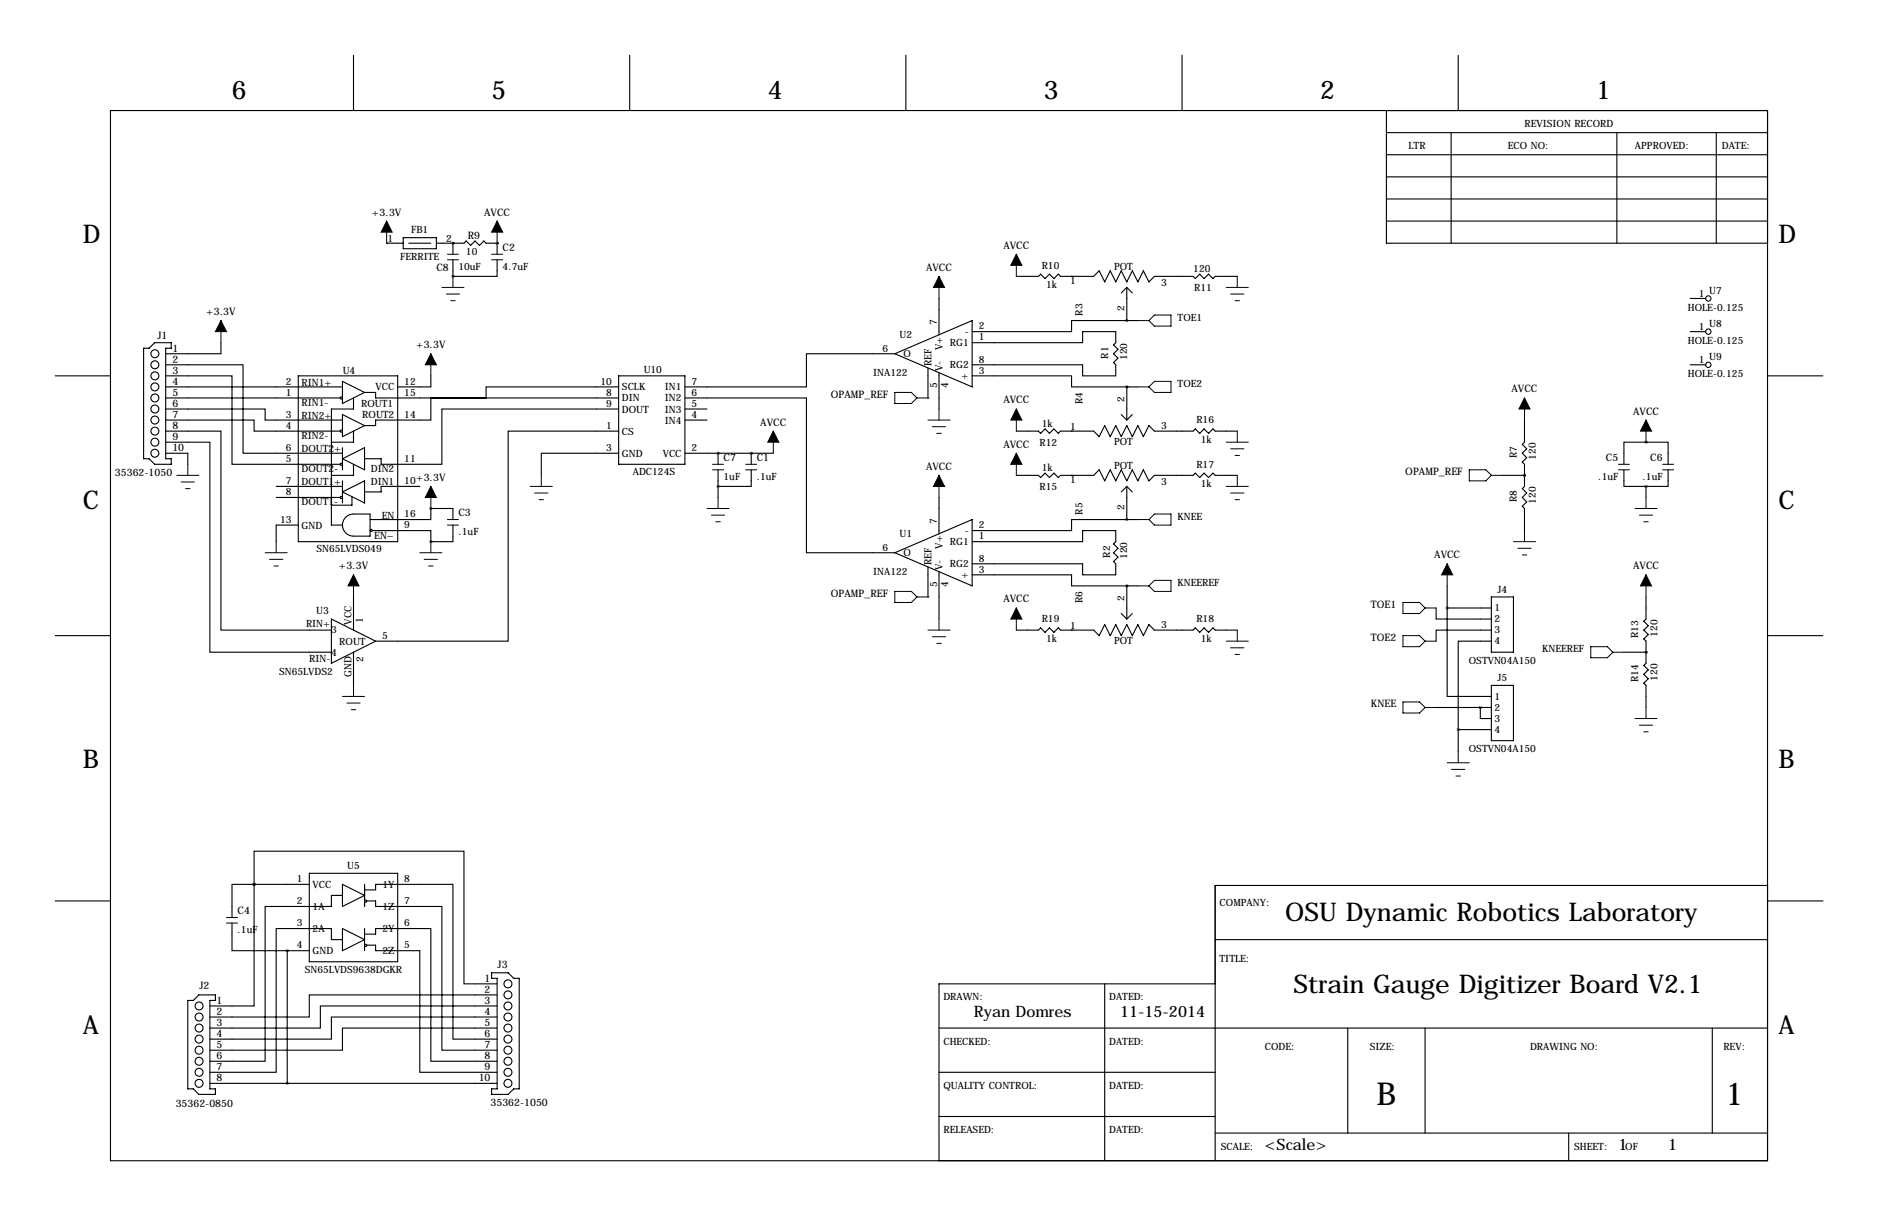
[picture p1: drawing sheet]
<svg xmlns="http://www.w3.org/2000/svg" width="432mm" height="279mm" viewBox="0 0 432 279" stroke-linecap="round" stroke-linejoin="round" font-family="sans-serif">
<g fill="none" stroke="#000" stroke-width=".25">
<path d="M81.3 12.7v12.7M144.8 12.7v12.7M208.3 12.7v12.7M271.8 12.7v12.7M335.3 12.7v12.7M25.4 25.4h381v241.3h-381zM318.8 30.5h87.6M318.8 35.6h87.6M318.8 25.4v30.5h87.6M333.7 30.5v25.4M371.8 30.5v25.4M394.6 30.5v25.4"/>
<path d="M88.9 55.9h.1M88.9 55.9h3.8M92.7 54.6h7.6v2.6h-7.6zM94 55.9h5.1M100.3 55.9h6.4l.5-.5 1 1 1-1 1 1 1.1-1 .5 .5h2.5M104.1 55.9h.1M104.1 55.9v2.5M104.1 59.7v3.8M114.3 55.9h.1M114.3 59.7v3.8h-10.2M114.3 55.9v2.5M318.8 45.7h87.6"/>
<path d="M318.8 50.8h87.6M318.8 40.6h87.6M50.8 78.7v2.6h-12.7M104.1 63.5h.1M215.9 68.6v8.4M223.5 78.7h25.4v-2.5h7.6v2.5l-.5 .5 1 1.1-1 1 1 1-1 1 .5 .5v2.6h-7.6v-2.6h-25.4M233.7 63.5h5.1l.5-.5 1 1 1-1 1 1 1-1 .5 .5h7.7l1.2-1.3 1.3 2.6 1.3-2.6 1.2 2.6 1.3-2.6 1.3 2.6 1.2-2.6 1.3 2.6 1.3-2.6 1.3 2.6 1.2-1.3h8.9l.5 .5 1-1 1.1 1 1-1 1 1 .5-.5h5.1M246.4 63.5h.1M259.1 73.7h-12.7v2.5h-22.9M259.1 73.7h.1M259.1 66v7.7M259.1 66l1.2 1.3"/>
<path d="M259.1 66l-1.3 1.3M259.1 73.7h2.5M388.6 76.2h3.6M388.6 68.6h3.6M12.7 86.4h12.7M33 80h1.3l1.3-1.3h3.8v1.3h-1.3v25.4h1.3v1.3h-3.8l-1.3-1.3h-1.3zM38.1 83.8h17.8v20.3h22.8M38.1 86.4h15.2v20.3h24.9M38.1 94h22.9v2.5h17.7M38.1 96.5h20.3v2.6h19.8M38.1 99.1h12.7v45.7h25.4M38.1 88.9h40.6"/>
<path d="M38.1 91.4h40.1M68.6 86.4h22.8v38.1h-22.8zM78.7 87.6l5.1 2.6-5.1 2.5zM78.7 95.2l5.1 2.6-5.1 2.5zM81.3 91.4v2.6h-5.1v26.7h2.5M81.3 99.1v2.5h-5.1M99.1 86.4v2.5h-7.7M142.2 88.9h-30.4v2.5h-25.4v-1.2h-2.6M142.2 91.4h-43.1v5.1h-12.7v1.3h-2.6M142.2 94h-40.6v12.7h-14v-1.3h-3.8M142.2 99.1h-25.4v48.2h-30.4M142.2 86.4h15.3v20.3h-15.3z"/>
<path d="M157.5 91.4h27.9v35.6h20.3M157.5 96.5h5.1M157.5 94h5.1M205.7 81.3h-20.3v7.6h-27.9M205.7 81.3l17.8-7.6v15.2zM213.4 91.4h.1M213.4 84.6v6.8M215.9 85.6v8.4M223.5 86.4h22.9v2.5h12.7M233.7 99.1h5.1l.5 .5 1-1 1 1 1-1 1 1 .5-.5h7.7l1.2 1.2 1.3-2.5 1.3 2.5 1.2-2.5 1.3 2.5 1.3-2.5 1.2 2.5 1.3-2.5 1.3 2.5 1.3-2.5 1.2 1.3h8.9l.5-.5 1 1 1.1-1 1 1 1-1 .5 .5h5.1M246.4 99.1h.1M257.8 95.2l1.3 1.3"/>
<path d="M259.1 88.9h.1M259.1 88.9h2.5M259.1 88.9v7.6M260.3 95.2l-1.2 1.3M350.5 96.5v5.1l-.5 .5 1 1-1 1 1 1.1-1 1 .5 .5v5.1l-.5 .5 1 1-1 1 1 1-1 1 .5 .5v5.1M388.6 83.8h3.6M406.4 86.4h12.7M38.1 101.6h10.2v48.3h27.9M38.1 104.1h5.1v2.6M63.5 111.8h15.2M63.5 114.3h14.7M78.7 102.9v5"/>
<path d="M78.7 110.5v5.1M78.7 105.4l5.1-2.5v5zM78.7 113l5.1-2.5v5.1zM79.7 118.7l1-.5 .6-.1h3.8v5.1h-3.8a2.54 2.54 0 0 1-2.4-1.7 2.54 2.54 0 0 1 .8-2.8zM80.9 114.1v2h-4.6M81.3 106.7v2.5h-5.1M96.5 111.8h-8.9v1.2h-3.8M99.1 116.8v2.6h-14M99.1 116.8h.1M99.1 116.8h5v2.6M142.2 104.1h-17.7v5.1M157.5 104.1h20.3"/>
<path d="M165.1 104.1h.1M165.1 104.1v2.6M165.1 107.9v6.4M172.7 107.9v3.9h-7.6M172.7 104.1h.1M172.7 104.1v2.6M215.9 114.3v8.4M233.7 109.2h5.1l.5 .5 1-1 1 1 1-1 1 1 .5-.5h7.7l1.2-1.3 1.3 2.6 1.3-2.6 1.2 2.6 1.3-2.6 1.3 2.6 1.2-2.6 1.3 2.6 1.3-2.6 1.3 2.6 1.2-1.3h8.9l.5-.5 1 1 1.1-1 1 1 1-1 .5 .5h5.1M246.4 109.2h.1M259.1 119.4h-12.7v2.5h-22.9M259.1 119.4h.1M259.1 119.4h2.5"/>
<path d="M259.1 111.8v7.6M259.1 111.8l1.2 1.2M259.1 111.8l-1.3 1.2M345.4 109.2h5.1M350.5 109.2h.1M373.4 107.9v3.9h5.1M378.5 101.6h-5.1v5.1M378.5 101.6h.1M378.5 101.6h5v5.1M378.5 111.8v2.5M383.5 107.9v3.9h-5M68.6 120.7h-5.1v3.8"/>
<path d="M81.3 137.2v7.6M85.6 121.9h13.5v2.6M99.1 124.5h.1M104.1 120.7v3.8h-5M205.7 127l17.8-7.6v15.2zM213.4 137.2h.1M213.4 130.3v6.9M215.9 131.3v10.9M223.5 124.5h25.4v-2.6h7.6v2.6l-.5 .5 1 1-1 1 1 1-1 1 .5 .5v2.6h-7.6v-2.6h-25.4M223.5 132.1h22.9v2.5h12.7M259.1 134.6h.1M259.1 134.6v7.6"/>
<path d="M259.1 134.6h2.5M330.2 139.7v2.5h12.7M332.7 139.7v20.3h10.2M332.7 139.7h10.2M332.7 134.6v5.1M342.9 137.2h5.1v12.7h-5.1zM378.5 137.2v5l-.5 .5 1 1.1-1 1 1 1-1 1 .5 .5v5.1l-.5 .5 1 1-1 1 1 1.1-1 1 .5 .5v5.1M12.7 146h12.7M76.2 142.2l10.2 5.1-10.2 5.1zM81.3 149.9v7.6M233.7 144.8h5.1l.5-.5 1 1 1-1 1 1 1-1 .5 .5h7.7l1.2 1.2 1.3-2.5 1.3 2.5 1.2-2.5 1.3 2.5 1.3-2.5 1.2 2.5 1.3-2.5 1.3 2.5 1.3-2.5 1.2 1.3h8.9l.5-.5 1 1 1.1-1 1 1 1-1 .5 .5h5.1M246.4 144.8h.1"/>
<path d="M257.8 141l1.3 1.2M260.3 141l-1.2 1.2M342.9 147.3h-7.6v20.3M342.9 144.8h-12.7v2.5M342.9 157.5h5.1v12.7h-5.1zM373.4 149.9h5.1M378.5 149.9h.1M406.4 146h12.7M330.2 162.6h12.7M335.3 167.6v5.1M335.3 167.6h7.6M340.4 162.6h.1"/>
<path d="M340.4 162.6v2.5h2.5M12.7 207h12.7M53.3 212.1v6.3h12.7M58.4 203.2v27.9h-10.1M58.4 203.2h.1M58.4 203.2v-7.6h48.3v30.5h7.6M58.4 203.2h-5.1v7.6M58.4 203.2h12.7M66 218.4h.1M66 218.4h5.1M66 218.4v30.5M71.1 200.7h20.3v20.3h-20.3z"/>
<path d="M78.7 205.7h-2.5v2.6h-15.2v35.5h-12.7M78.7 215.9h-2.5v-2.5h-12.7v33h-15.2M78.7 203.2l5.1 2.5-5.1 2.6zM78.7 213.4l5.1 2.5-5.1 2.5zM83.8 214.6h2.6v-1.2h12.7v30.4h15.2M83.8 204.5h2.6v-1.3h17.7v35.6h10.2M83.8 203.2v5.1M83.8 213.4v5M84.3 217.2h2.1v1.2h10.1v28h17.8M84.3 207h2.1v1.3h15.2v33h12.7M279.4 215.9h127M406.4 203.5h-127v63.2"/>
<path d="M406.5 207h12.7M43.2 229.9h1.2l1.3-1.3h3.8v1.3h-1.2v20.3h1.2v1.3h-3.8l-1.3-1.3h-1.2zM113 223.5h3.8l1.3 1.3h1.3v25.4h-1.3l-1.3 1.3h-3.8v-1.3h1.3v-25.4h-1.3zM114.3 228.6h-43.2v5.1h-22.8M114.3 231.1h-40.6v5.1h-25.4M114.3 233.7h-38.1v5.1h-27.9M114.3 236.2h-35.6v5.1h-30.4M215.9 236.2h190.5M254 226.1v40.6M279.4 226.1h-63.5v40.6M309.9 236.2v24.1M327.7 236.2v24.1"/>
<path d="M393.7 236.2v24.1M48.3 248.9h66M215.9 246.4h63.5M215.9 256.5h63.5M279.4 260.3h127M360.7 260.3v6.4"/>
<circle cx="392.8" cy="76.2" r=".61"/>
<circle cx="392.8" cy="68.6" r=".61"/>
<circle cx="35.6" cy="91.4" r=".91"/>
<circle cx="35.6" cy="81.3" r=".91"/>
<circle cx="35.6" cy="94" r=".91"/>
<circle cx="35.6" cy="96.5" r=".91"/>
<circle cx="35.6" cy="83.8" r=".91"/>
<circle cx="35.6" cy="86.4" r=".91"/>
<circle cx="35.6" cy="88.9" r=".91"/>
<circle cx="35.6" cy="99.1" r=".91"/>
<circle cx="78.5" cy="91.4" r=".25"/>
<circle cx="78.5" cy="99.1" r=".25"/>
<circle cx="392.8" cy="83.8" r=".61"/>
<circle cx="35.6" cy="101.6" r=".91"/>
<circle cx="35.6" cy="104.1" r=".91"/>
<circle cx="78.5" cy="106.7" r=".25"/>
<circle cx="78.5" cy="114.3" r=".25"/>
<circle cx="85.3" cy="121.9" r=".25"/>
<circle cx="84.1" cy="217.2" r=".25"/>
<circle cx="84.1" cy="207.1" r=".25"/>
<circle cx="45.8" cy="231.1" r=".91"/>
<circle cx="45.8" cy="238.8" r=".91"/>
<circle cx="45.8" cy="233.7" r=".91"/>
<circle cx="45.8" cy="236.2" r=".91"/>
<circle cx="116.8" cy="226.1" r=".91"/>
<circle cx="116.8" cy="231.1" r=".91"/>
<circle cx="116.8" cy="238.8" r=".91"/>
<circle cx="116.8" cy="236.2" r=".91"/>
<circle cx="116.8" cy="233.7" r=".91"/>
<circle cx="116.8" cy="228.6" r=".91"/>
<circle cx="45.8" cy="241.3" r=".91"/>
<circle cx="45.8" cy="246.4" r=".91"/>
<circle cx="45.8" cy="248.9" r=".91"/>
<circle cx="45.8" cy="243.8" r=".91"/>
<circle cx="116.8" cy="241.3" r=".91"/>
<circle cx="116.8" cy="246.4" r=".91"/>
<circle cx="116.8" cy="248.9" r=".91"/>
<circle cx="116.8" cy="243.8" r=".91"/>
</g>
<g fill="none" stroke="#000" stroke-width=".23">
<path d="M88.9 50.8v5.1M102.9 58.4h2.5M102.9 59.7h2.5M113 58.4h2.6M113 59.7h2.6M114.3 50.8v5.1M233.7 58.4v5.1M50.8 73.7v5M101.6 66h5.1M102.6 67.6h3.1M103.6 69.1h1M104.1 63.5v2.5"/>
<path d="M215.9 63.5v5.1M261.6 73.7h2.6M264.2 73.7l1.2-1.3h3.8v2.5h-3.8zM281.9 66h5.1M283 67.6h3M284 69.1h1M284.5 63.5v2.5M99.1 81.3v5.1M177.8 99.1v5M205.7 90.2h3.8l1.3 1.2-1.3 1.3h-3.8zM210.8 91.4h2.6M213.4 96.5h5"/>
<path d="M214.4 98h3M215.4 99.6h1M215.9 94v2.5M233.7 94v5.1M261.6 88.9h2.6M264.2 88.9l1.2-1.3h3.8v2.6h-3.8zM284.5 99.1v2.5M350.5 91.4v5.1M378.5 96.5v5.1M40.6 109.2h5.1M41.7 110.7h3M42.7 112.3h1"/>
<path d="M43.2 106.7v2.5M99.1 111.8v5M102.9 119.4h2.5M121.9 111.8h5.1M122.9 113.3h3.1M124 114.8h1M124.5 109.2v2.6M162.6 116.8h5M163.6 118.4h3M163.8 106.7h2.6M163.8 107.9h2.6M164.6 119.9h1"/>
<path d="M165.1 114.3v2.5M171.4 106.7h2.6M171.4 107.9h2.6M215.9 109.2v5.1M233.7 104.1v5.1M261.6 119.4h2.6M264.2 119.4l1.2-1.3h3.8v2.6h-3.8zM281.9 111.8h5.1M281.9 101.6h5.1M283 113.3h3M283 103.1h3M284 114.8h1"/>
<path d="M284 104.6h1M284.5 109.2v2.6M337.8 107.9h3.8l1.3 1.3-1.3 1.3h-3.8zM342.9 109.2h2.5M372.1 106.7h2.5M372.1 107.9h2.5M375.9 116.8h5.1M376.9 118.4h3.1M378 119.9h1M378.5 114.3v2.5M382.3 106.7h2.5M382.3 107.9h2.5"/>
<path d="M61 127h5M62 128.5h3M63 130h1M63.5 124.5v2.5M81.3 132.1v5.1M96.5 127h5.1M97.5 128.5h3.1M98.6 130h1M99.1 124.5v2.5M102.9 120.7h2.5M205.7 135.9h3.8l1.3 1.3-1.3 1.2h-3.8zM210.8 137.2h2.6"/>
<path d="M233.7 139.7v5.1M261.6 134.6h2.6M264.2 134.6l1.2-1.3h3.8v2.6h-3.8zM322.6 138.4h3.8l1.3 1.3-1.3 1.3h-3.8zM327.7 139.7h2.5M332.7 129.5v5.1M348 124.5h5.1M349 126h3M350 127.5h1M350.5 121.9v2.6M378.5 132.1v5.1M81.3 157.5v2.5"/>
<path d="M213.4 144.8h5M214.4 146.3h3M215.4 147.8h1M215.9 142.2v2.6M281.9 147.3h5.1M283 148.8h3M284 150.4h1M284.5 144.8v2.5M322.6 146h3.8l1.3 1.3-1.3 1.3h-3.8zM327.7 147.3h2.5M365.8 148.6h3.8l1.2 1.3-1.2 1.2h-3.8zM370.8 149.9h2.6"/>
<path d="M78.7 160h5.1M79.8 161.5h3M80.8 163.1h1M322.6 161.3h3.8l1.3 1.3-1.3 1.2h-3.8zM327.7 162.6h2.5M332.7 175.3h5.1M333.8 176.8h3M334.8 178.3h1M335.3 172.7v2.6M375.9 165.1h5.1M376.9 166.6h3.1M378 168.1h1"/>
<path d="M378.5 162.6v2.5M52.1 210.8h2.5M52.1 212.1h2.5"/>
</g>
<g fill="#000" stroke="#000" stroke-width=".23">
<path d="M88.9 50.8l1.3 2.5h-2.6zM114.3 50.8l1.3 2.5h-2.6zM233.7 58.4l1.2 2.6h-2.5zM50.8 73.7l1.3 2.5h-2.6zM215.9 63.5l1.3 2.5h-2.6zM99.1 81.3l1.2 2.5h-2.5zM177.8 99.1l1.3 2.5h-2.6zM233.7 94l1.2 2.5h-2.5zM350.5 91.4l1.3 2.6h-2.6zM378.5 96.5l1.2 2.6h-2.5zM99.1 111.8l1.2 2.5h-2.5zM215.9 109.2l1.3 2.6h-2.6z"/>
<path d="M233.7 104.1l1.2 2.6h-2.5zM81.3 132.1l1.2 2.5h-2.5zM233.7 139.7l1.2 2.5h-2.5zM332.7 129.5l1.3 2.6h-2.5zM378.5 132.1l1.2 2.5h-2.5z"/>
</g>
<path d="M99 124.5a.05 .05 0 0 0 .1 0 .05 .05 0 0 0-.1 0zM99 116.8a.05 .05 0 0 0 .1 0 .05 .05 0 0 0-.1 0zM378.4 101.6a.05 .05 0 0 0 .1 0 .05 .05 0 0 0-.1 0zM378.4 111.8a.05 .05 0 0 0 .1 0 .05 .05 0 0 0-.1 0zM104.1 55.9a.05 .05 0 0 0 .1 0 .05 .05 0 0 0-.1 0zM104.1 63.5a.05 .05 0 0 0 .1 0 .05 .05 0 0 0-.1 0zM332.7 139.7a.05 .05 0 0 0 .1 0 .05 .05 0 0 0-.1 0zM66 248.9a.05 .05 0 0 0 .1 0 .05 .05 0 0 0-.1 0zM66 218.4a.05 .05 0 0 0 .1 0 .05 .05 0 0 0-.1 0zM378.4 149.9a.05 .05 0 0 0 .1 0 .05 .05 0 0 0-.1 0zM340.3 162.6a.05 .05 0 0 0 .1 0 .05 .05 0 0 0-.1 0z" fill="#000" stroke="#000" stroke-width=".63"/>
<g font-size="7.3">
<text x="316.5" y="254">B</text>
<text x="396.7" y="254">1</text>
</g>
<g font-size="5.9">
<text x="53.3" y="22.9">6</text>
<text x="113" y="22.9">5</text>
<text x="176.5" y="22.9">4</text>
<text x="240" y="22.9">3</text>
<text x="303.5" y="22.9">2</text>
<text x="367" y="22.9">1</text>
<text x="19" y="55.9">D</text>
<text x="408.9" y="55.9">D</text>
<text x="19" y="116.8">C</text>
<text x="408.9" y="116.8">C</text>
<text x="19" y="176.5">B</text>
<text x="408.9" y="176.5">B</text>
<text x="295.5" y="211.6">OSU Dynamic Robotics Laboratory</text>
<text x="297.4" y="228.1">Strain Gauge Digitizer Board V2.1</text>
<text x="19" y="237.5">A</text>
<text x="408.9" y="237.5">A</text>
</g>
<g font-size="3.6">
<text x="223.9" y="233.7">Ryan Domres</text>
<text x="257.6" y="233.7">11-15-2014</text>
<text x="290.8" y="264.2">&lt;Scale&gt;</text>
<text x="372.1" y="264.2">1</text>
<text x="383.5" y="264.2">1</text>
</g>
<g font-size="2.4">
<text x="85.5" y="49.5">+3.3V</text>
<text x="111.3" y="49.5">AVCC</text>
<text x="107.5" y="54.9">R9</text>
<text x="115.6" y="57.7">C2</text>
<text x="230.7" y="57.2">AVCC</text>
<text x="100.3" y="62.2">C8</text>
<text x="212.9" y="62.2">AVCC</text>
<text x="36.2" y="78">J1</text>
<text x="47.4" y="72.4">+3.3V</text>
<text x="39.6" y="80.8">1</text>
<text x="39.6" y="83.3">2</text>
<text x="95.7" y="80">+3.3V</text>
<text x="39.6" y="85.9">3</text>
<text x="39.6" y="88.4">4</text>
<text x="39.6" y="90.9">5</text>
<text x="39.6" y="93.5">6</text>
<text x="191" y="91.4">OPAMP_REF</text>
<text x="230.7" y="92.7">AVCC</text>
<text x="347.5" y="90.2">AVCC</text>
<text x="375.5" y="95.2">AVCC</text>
<text x="39.6" y="96">7</text>
<text x="39.6" y="98.6">8</text>
<text x="39.6" y="101.1">9</text>
<text x="174.8" y="97.8">AVCC</text>
<text x="39.6" y="103.6">10</text>
<text x="166.4" y="105.9">C7</text>
<text x="174" y="105.9">C1</text>
<text x="212.9" y="107.9">AVCC</text>
<text x="230.7" y="102.9">AVCC</text>
<text x="369.3" y="105.9">C5</text>
<text x="379.4" y="105.9">C6</text>
<text x="26.4" y="109.4">35362-1050</text>
<text x="95.7" y="110.5">+3.3V</text>
<text x="323.1" y="109.2">OPAMP_REF</text>
<text x="105.4" y="118.6">C3</text>
<text x="77.9" y="130.8">+3.3V</text>
<text x="329.8" y="128.3">AVCC</text>
<text x="375.5" y="130.8">AVCC</text>
<text x="191" y="137.2">OPAMP_REF</text>
<text x="230.7" y="138.4">AVCC</text>
<text x="315.2" y="139.7">TOE1</text>
<text x="315.2" y="147.3">TOE2</text>
<text x="315.2" y="162.6">KNEE</text>
<text x="54.6" y="210.1">C4</text>
<text x="45.8" y="227.3">J2</text>
<text x="111.4" y="225.6">1</text>
<text x="114.4" y="222.5">J3</text>
<text x="49.8" y="233.2">2</text>
<text x="49.8" y="230.6">1</text>
<text x="111.4" y="228.1">2</text>
<text x="111.4" y="230.6">3</text>
<text x="111.4" y="233.2">4</text>
<text x="49.8" y="235.7">3</text>
<text x="49.8" y="238.3">4</text>
<text x="111.4" y="235.7">5</text>
<text x="111.4" y="238.3">6</text>
<text x="49.8" y="240.8">5</text>
<text x="49.8" y="243.3">6</text>
<text x="49.8" y="245.9">7</text>
<text x="111.4" y="240.8">7</text>
<text x="111.4" y="243.3">8</text>
<text x="111.4" y="245.9">9</text>
<text x="49.8" y="248.4">8</text>
<text x="110.1" y="248.4">10</text>
<text x="40.4" y="254.4">35362-0850</text>
<text x="112.8" y="254.1">35362-1050</text>
</g>
<g font-size="2.3">
<text x="350.5" y="29.2">REVISION RECORD</text>
<text x="323.8" y="34.3">LTR</text>
<text x="346.7" y="34.3">ECO NO:</text>
<text x="375.9" y="34.3">APPROVED:</text>
<text x="395.9" y="34.3">DATE:</text>
<text x="94.5" y="53.6">FB1</text>
<text x="89.1" y="55.6">1</text>
<text x="92" y="59.8">FERRITE</text>
<text x="102.6" y="55.6">2</text>
<text x="107.1" y="58.5">10</text>
<text x="105.4" y="62.1">10uF</text>
<text x="115.6" y="62.1">4.7uF</text>
<text x="239.5" y="61.7">R10</text>
<text x="246.1" y="65.4">1</text>
<text x="256.1" y="62">POT</text>
<text x="267" y="65.6">3</text>
<text x="274.4" y="62.5">120</text>
<text x="240.6" y="66.1">1k</text>
<text x="258.6" y="71.4" transform="rotate(-90 258.6 71.4)">2</text>
<text x="274.6" y="66.9">R11</text>
<text x="388.1" y="71.5">HOLE-0.125</text>
<text x="390.6" y="68.2">1</text>
<text x="393" y="67.6">U7</text>
<text x="206.8" y="77.7">U2</text>
<text x="215.4" y="74.7" transform="rotate(-90 215.4 74.7)">7</text>
<text x="221.8" y="77">-</text>
<text x="225" y="75.7">2</text>
<text x="248.9" y="72.5" transform="rotate(-90 248.9 72.5)">R3</text>
<text x="270.8" y="73.7">TOE1</text>
<text x="390.6" y="75.8">1</text>
<text x="393" y="75.2">U8</text>
<text x="202.9" y="80.8">6</text>
<text x="207.8" y="82.1">O</text>
<text x="216.7" y="80.4" transform="rotate(-90 216.7 80.4)">V+</text>
<text x="218.4" y="79.5">RG1</text>
<text x="225" y="78.2">1</text>
<text x="225" y="83.3">8</text>
<text x="254.8" y="82.4" transform="rotate(-90 254.8 82.4)">R1</text>
<text x="259.2" y="82.7" transform="rotate(-90 259.2 82.7)">120</text>
<text x="388.1" y="79.1">HOLE-0.125</text>
<text x="390.6" y="83.5">1</text>
<text x="393" y="82.8">U9</text>
<text x="65.7" y="88.4">2</text>
<text x="69.3" y="88.7">RIN1+</text>
<text x="78.8" y="85.9">U4</text>
<text x="86.3" y="89.7">VCC</text>
<text x="93" y="88.4">12</text>
<text x="138.1" y="88.4">10</text>
<text x="143" y="89.7">SCLK</text>
<text x="148" y="85.6">U10</text>
<text x="152.9" y="89.7">IN1</text>
<text x="159" y="88.4">7</text>
<text x="200.8" y="86.4">INA122</text>
<text x="214.2" y="84.1" transform="rotate(-90 214.2 84.1)">REF</text>
<text x="215.5" y="89.2" transform="rotate(-90 215.5 89.2)">5</text>
<text x="216.7" y="85.3" transform="rotate(-90 216.7 85.3)">V-</text>
<text x="218" y="89.2" transform="rotate(-90 218 89.2)">4</text>
<text x="218.4" y="84.6">RG2</text>
<text x="221" y="87.2">+</text>
<text x="225" y="85.9">3</text>
<text x="270.8" y="88.9">TOE2</text>
<text x="388.1" y="86.7">HOLE-0.125</text>
<text x="65.7" y="90.9">1</text>
<text x="69.3" y="93.3">RIN1-</text>
<text x="83" y="93.5">ROUT1</text>
<text x="93" y="90.9">15</text>
<text x="139.4" y="93.5">9</text>
<text x="139.4" y="90.9">8</text>
<text x="143" y="94.8">DOUT</text>
<text x="143" y="92.2">DIN</text>
<text x="152.9" y="92.2">IN2</text>
<text x="152.9" y="94.8">IN3</text>
<text x="159" y="90.9">6</text>
<text x="159" y="93.5">5</text>
<text x="248.9" y="92.8" transform="rotate(-90 248.9 92.8)">R4</text>
<text x="258.6" y="92.5" transform="rotate(-90 258.6 92.5)">2</text>
<text x="65.7" y="96">3</text>
<text x="65.7" y="98.6">4</text>
<text x="69.3" y="96.3">RIN2+</text>
<text x="69.3" y="100.9">RIN2-</text>
<text x="83.3" y="96.1">ROUT2</text>
<text x="93" y="96">14</text>
<text x="139.4" y="98.6">1</text>
<text x="143" y="99.9">CS</text>
<text x="152.9" y="97.3">IN4</text>
<text x="159" y="96">4</text>
<text x="239.5" y="98">1k</text>
<text x="246.1" y="98.8">1</text>
<text x="267" y="98.6">3</text>
<text x="275.1" y="97.3">R16</text>
<text x="276.1" y="101.7">1k</text>
<text x="65.7" y="106.2">5</text>
<text x="65.7" y="103.6">6</text>
<text x="69.3" y="103.9">DOUT2+</text>
<text x="93" y="106.2">11</text>
<text x="139.4" y="103.6">3</text>
<text x="143" y="104.9">GND</text>
<text x="152.4" y="104.9">VCC</text>
<text x="159" y="103.6">2</text>
<text x="239" y="102.5">R12</text>
<text x="256.1" y="102.2">POT</text>
<text x="256.1" y="107.7">POT</text>
<text x="275.1" y="107.4">R17</text>
<text x="348.7" y="105.3" transform="rotate(-90 348.7 105.3)">R7</text>
<text x="353.1" y="105.6" transform="rotate(-90 353.1 105.6)">120</text>
<text x="65.7" y="111.3">7</text>
<text x="65.7" y="113.8">8</text>
<text x="69.3" y="108.5">DOUT2-</text>
<text x="69.3" y="111.5">DOUT1+</text>
<text x="85.3" y="111.5">DIN1</text>
<text x="85.3" y="108.5">DIN2</text>
<text x="93" y="111.3">10</text>
<text x="145.5" y="109.1">ADC124S</text>
<text x="166.4" y="110.3">1uF</text>
<text x="174" y="110.3">.1uF</text>
<text x="239" y="112.6">R15</text>
<text x="239.5" y="108.2">1k</text>
<text x="246.1" y="111.1">1</text>
<text x="267" y="111.3">3</text>
<text x="276.1" y="111.8">1k</text>
<text x="367.5" y="110.3">.1uF</text>
<text x="377.7" y="110.3">.1uF</text>
<text x="69.3" y="116.1">DOUT1-</text>
<text x="87.8" y="119.2">EN</text>
<text x="93" y="118.9">16</text>
<text x="248.9" y="118.2" transform="rotate(-90 248.9 118.2)">R5</text>
<text x="258.6" y="117.1" transform="rotate(-90 258.6 117.1)">2</text>
<text x="270.8" y="119.4">KNEE</text>
<text x="348.7" y="115.4" transform="rotate(-90 348.7 115.4)">R8</text>
<text x="353.1" y="115.8" transform="rotate(-90 353.1 115.8)">120</text>
<text x="64.4" y="120.1">13</text>
<text x="69.3" y="121.5">GND</text>
<text x="86.1" y="123.7">EN~</text>
<text x="93" y="121.4">9</text>
<text x="105.4" y="123">.1uF</text>
<text x="206.8" y="123.4">U1</text>
<text x="215.4" y="120.4" transform="rotate(-90 215.4 120.4)">7</text>
<text x="218.4" y="125.3">RG1</text>
<text x="221.8" y="122.7">-</text>
<text x="225" y="124">1</text>
<text x="225" y="121.4">2</text>
<text x="72.8" y="126.8">SN65LVDS049</text>
<text x="202.9" y="126.5">6</text>
<text x="207.8" y="127.8">O</text>
<text x="214.2" y="129.8" transform="rotate(-90 214.2 129.8)">REF</text>
<text x="216.7" y="131.1" transform="rotate(-90 216.7 131.1)">V-</text>
<text x="216.7" y="126.1" transform="rotate(-90 216.7 126.1)">V+</text>
<text x="218.4" y="130.3">RG2</text>
<text x="225" y="131.6">3</text>
<text x="225" y="129">8</text>
<text x="255.3" y="128.1" transform="rotate(-90 255.3 128.1)">R2</text>
<text x="259.2" y="128.5" transform="rotate(-90 259.2 128.5)">120</text>
<text x="200.8" y="132.2">INA122</text>
<text x="215.5" y="134.9" transform="rotate(-90 215.5 134.9)">5</text>
<text x="218" y="134.9" transform="rotate(-90 218 134.9)">4</text>
<text x="221" y="132.9">+</text>
<text x="270.8" y="134.6">KNEEREF</text>
<text x="344.3" y="136.1">J4</text>
<text x="72.7" y="141">U3</text>
<text x="80.8" y="143.5" transform="rotate(-90 80.8 143.5)">VCC</text>
<text x="83.4" y="143.3" transform="rotate(-90 83.4 143.3)">1</text>
<text x="239.5" y="143">R19</text>
<text x="248.9" y="138.5" transform="rotate(-90 248.9 138.5)">R6</text>
<text x="258.6" y="138.2" transform="rotate(-90 258.6 138.2)">2</text>
<text x="275.1" y="143">R18</text>
<text x="343.6" y="140.5">1</text>
<text x="343.6" y="143">2</text>
<text x="70.4" y="144.1">RIN+</text>
<text x="76.2" y="145.5">3</text>
<text x="78" y="148.1">ROUT</text>
<text x="87.9" y="146.8">5</text>
<text x="240.6" y="147.4">1k</text>
<text x="246.1" y="144.5">1</text>
<text x="256.1" y="147.9">POT</text>
<text x="267" y="144.3">3</text>
<text x="276.1" y="147.4">1k</text>
<text x="343.6" y="145.5">3</text>
<text x="343.6" y="148.1">4</text>
<text x="354.6" y="149.9">KNEEREF</text>
<text x="376.7" y="146.6" transform="rotate(-90 376.7 146.6)">R13</text>
<text x="381.1" y="146.2" transform="rotate(-90 381.1 146.2)">120</text>
<text x="64.2" y="155">SN65LVDS2</text>
<text x="71.1" y="152.2">RIN-</text>
<text x="76.2" y="150.6">4</text>
<text x="80.8" y="155.4" transform="rotate(-90 80.8 155.4)">GND</text>
<text x="83.6" y="152.2" transform="rotate(-90 83.6 152.2)">2</text>
<text x="337.7" y="152.5">OSTVN04A150</text>
<text x="343.6" y="160.8">1</text>
<text x="344.3" y="156.5">J5</text>
<text x="376.7" y="156.7" transform="rotate(-90 376.7 156.7)">R14</text>
<text x="381.1" y="156.4" transform="rotate(-90 381.1 156.4)">120</text>
<text x="343.6" y="163.3">2</text>
<text x="343.6" y="165.9">3</text>
<text x="337.7" y="172.8">OSTVN04A150</text>
<text x="343.6" y="168.4">4</text>
<text x="68.3" y="202.7">1</text>
<text x="79.8" y="199.6">U5</text>
<text x="93" y="202.7">8</text>
<text x="68.3" y="207.8">2</text>
<text x="71.9" y="204">VCC</text>
<text x="71.9" y="209.1">1A</text>
<text x="87.9" y="204">1Y</text>
<text x="87.9" y="209.1">1Z</text>
<text x="93" y="207.8">7</text>
<text x="280.4" y="208.3">COMPANY:</text>
<text x="54.6" y="214.5">.1uF</text>
<text x="68.3" y="212.9">3</text>
<text x="71.9" y="214.2">2A</text>
<text x="87.9" y="214.2">2Y</text>
<text x="93" y="212.9">6</text>
<text x="68.3" y="217.9">4</text>
<text x="71.9" y="219.2">GND</text>
<text x="87.9" y="219.2">2Z</text>
<text x="93" y="217.9">5</text>
<text x="280.4" y="221">TITLE:</text>
<text x="70.1" y="223.6">SN65LVDS9638DGKR</text>
<text x="216.9" y="229.9">DRAWN:</text>
<text x="255" y="229.9">DATED:</text>
<text x="216.9" y="240">CHECKED:</text>
<text x="255" y="240">DATED:</text>
<text x="290.8" y="241.3">CODE:</text>
<text x="315" y="241.3">SIZE:</text>
<text x="351.8" y="241.3">DRAWING NO:</text>
<text x="396.2" y="241.3">REV:</text>
<text x="216.9" y="250.2">QUALITY CONTROL:</text>
<text x="255" y="250.2">DATED:</text>
<text x="216.9" y="260.3">RELEASED:</text>
<text x="255" y="260.3">DATED:</text>
<text x="280.7" y="264.2">SCALE:</text>
<text x="361.9" y="264.2">SHEET:</text>
<text x="373.7" y="264.2">OF</text>
</g>
</svg>
